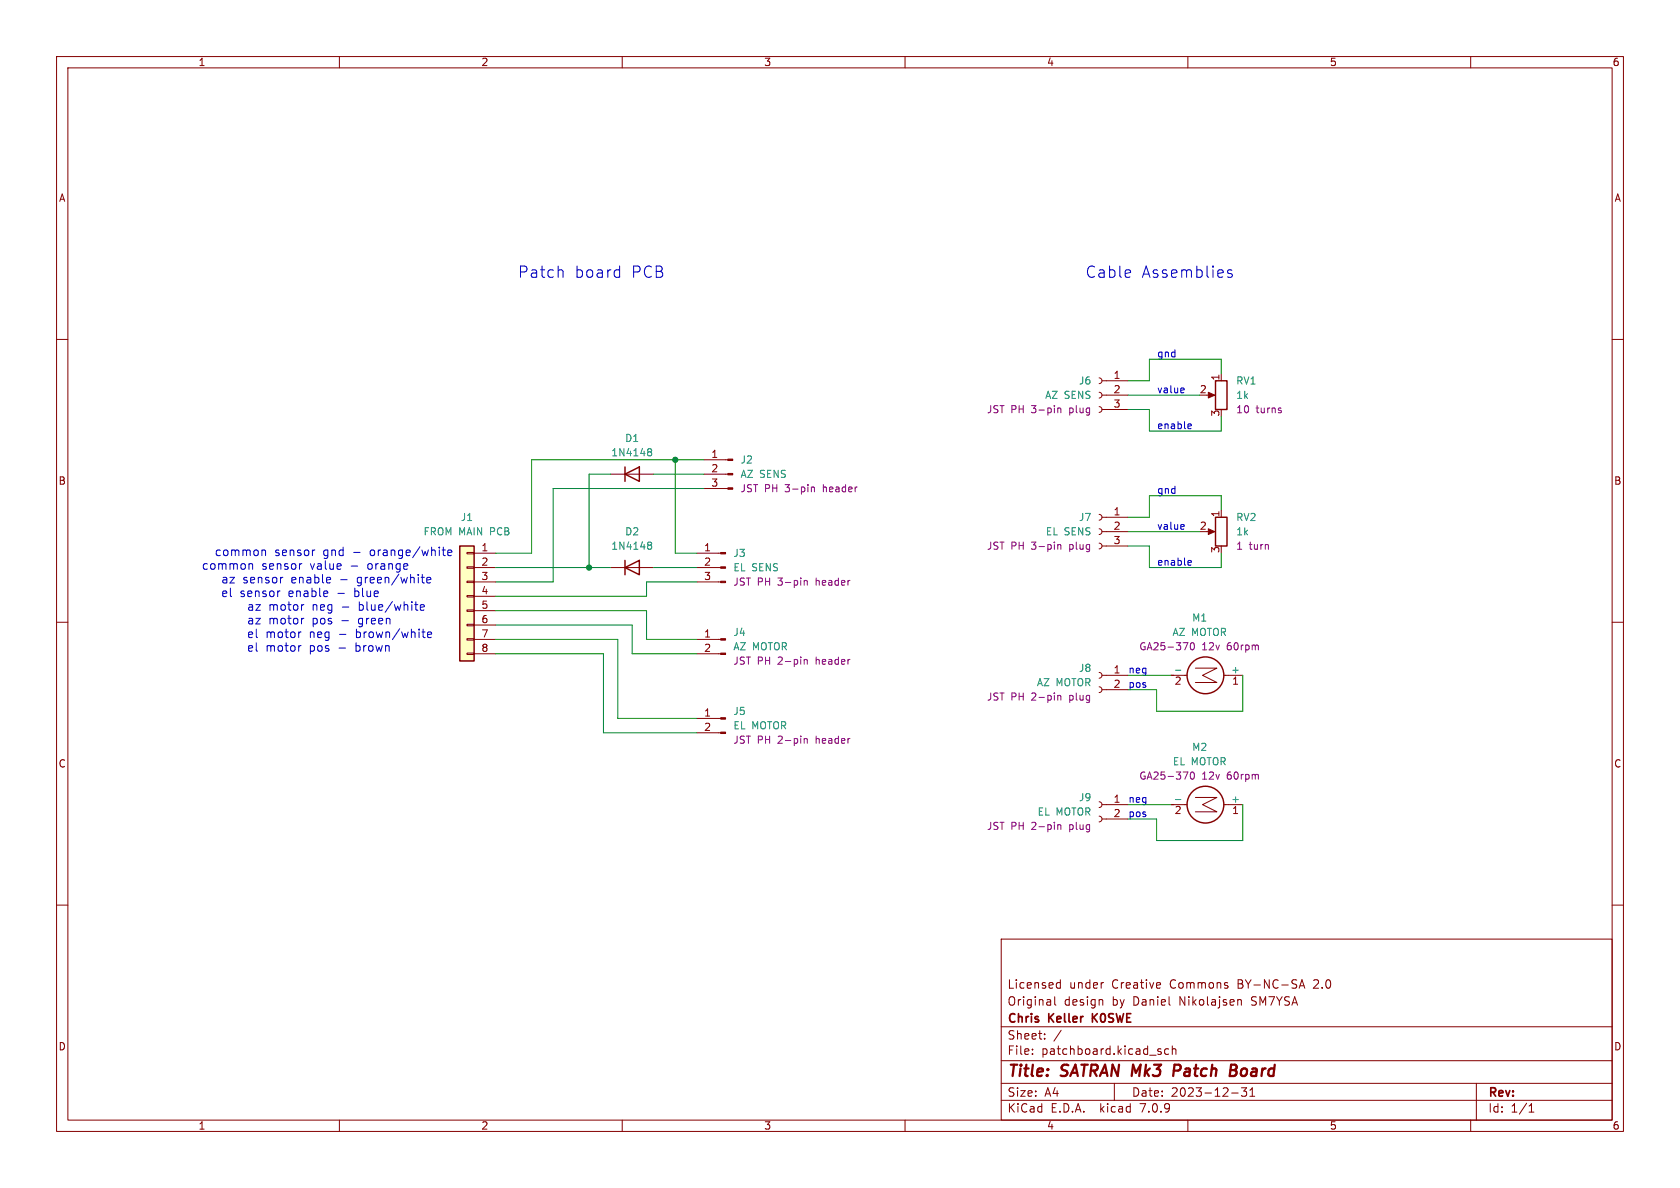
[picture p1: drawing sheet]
<svg xmlns="http://www.w3.org/2000/svg" width="297mm" height="210mm" viewBox="0 0 297 210" stroke-linecap="round" stroke-linejoin="round" font-family="sans-serif">
<g fill="none" stroke="#840000" stroke-width=".18">
<path d="M10 10h277v190h-277zM12 12h273v186h-273zM60 10v2M110 10v2M160 10v2M210 10v2M260 10v2M10 60h2M285 60h2M194.3 71.9l.4 .1 .1 .4-.1 .4-.4 .1M194.3 69.3l.4 .2 .1 .4-.1 .3-.4 .2M194.3 66.8l.4 .2 .1 .3-.1 .4-.4 .1"/>
<path d="M194.8 69.9h4.6M194.8 72.4h4.6M194.8 67.3h4.6M213.4 69.9h1M215.9 66v1.3M82.5 97.7h1.3v.2h-1.3zM83.8 97.8h3.8M107.9 83.8h7.7M123.2 97.8h4.2M124.5 86.4h4.2M124.5 83.8h4.2M124.5 81.3h4.2"/>
<path d="M194.3 96l.4 .2 .1 .3-.1 .4-.4 .1M194.3 93.5l.4 .1 .1 .4-.1 .4-.4 .1M194.3 90.9l.4 .2 .1 .4-.1 .3-.4 .1M194.8 96.5h4.6M194.8 94h4.6M194.8 91.4h4.6M213.4 94h1M215.9 90.2v1.2M10 110h2M82.5 115.4h1.3v.3h-1.3zM82.5 112.9h1.3v.3h-1.3zM82.5 110.4h1.3v.2h-1.3z"/>
<path d="M82.5 107.8h1.3v.3h-1.3zM82.5 105.3h1.3v.2h-1.3zM82.5 102.7h1.3v.3h-1.3zM82.5 100.2h1.3v.3h-1.3zM83.8 100.3h3.8M83.8 102.9h3.8M83.8 115.6h3.8M83.8 113h3.8M83.8 105.4h3.8M83.8 108h3.8M83.8 110.5h3.8M107.9 100.3h7.7"/>
<path d="M123.2 100.3h4.2M123.2 102.9h4.2M123.2 115.6h4.2M123.2 113h4.2M194.3 118.9l.4 .1 .1 .4-.1 .4-.4 .1M194.8 119.4h4.6M207 119.4h2.9M211.3 118.1h3.8l-2.5 1.3 2.5 1.3h-3.8M216.4 119.4h3.3M285 110h2M123.2 129.5h4.2M123.2 127h4.2"/>
<path d="M194.3 121.4l.4 .2 .1 .3-.1 .4-.4 .1M194.8 121.9h4.6M10 160h2M194.3 144.3l.4 .1 .1 .4-.1 .4-.4 .1M194.3 141.7l.4 .2 .1 .4-.1 .3-.4 .1M194.8 144.8h4.6M194.8 142.2h4.6M207 142.2h2.9M211.3 141h3.8l-2.5 1.2 2.5 1.3h-3.8M216.4 142.2h3.3M285 160h2M177 166h108v32h-108z"/>
<path d="M186.5 176.2v1.3l.2 .2M186.9 174.6h.6M186.9 173.8h.6M187.5 173.2v1.5M194.7 176.7l.3 .2v.8M195 173.7h.1M205 173.7l.2 .4-.7 .1M205.1 174.6l-.1 .1M218.9 176.8h.5l.1 .9M229.7 174.7l.5-1.5 .5 1.5M229.8 174.3h.7M60 198v2"/>
<path d="M110 198v2M160 198v2M177 194.5h108M177 191.5h108M177 187.5h108M177 181.5h108M182.5 186.3v.1M182.5 185.5v.1M184.7 183.6v.1M184.7 182.8v.1M187.6 182.1l-1.3 2M197 191.5v3"/>
<path d="M204.9 185.4l.3 .1M204.9 185.9l.3 .1 .1 .2-.2 .2h-.3M206.6 185.5l-.4-.1-.3 .3v.4l.1 .2h.6M207.2 185.5l.3-.1 .3 .1 .1 .9M207.2 184.9v1.5M210 198v2M217.7 193.2h1.2M219.5 192.3h.9l-.5 .6 .4 .1v.7l-.2 .1h-.4l-.2-.1M221 193.8h.8M221 192.7l.4-.4v1.5M260 198v2M261 191.5v6.5"/>
<path d="M270.3 196.6h.9M270.3 195.5l.4-.4v1.5"/>
</g>
<path d="M208.4 188.2h-.8l-.2 2M208.5 189.2l-1 .1M217.5 189.2h.7M217.6 188.2h.7a.49 .49 0 0 1 .3 .5 .49 .49 0 0 1-.4 .5M218.2 189.2l.3 .1a.58 .58 0 0 1-.3 .9h-.8" fill="none" stroke="#840000" stroke-width=".4"/>
<path d="M193.1 179.2v1.5M194 179.2l-.9 .8" fill="none" stroke="#840000" stroke-width=".3"/>
<g fill="none" stroke="#840084" stroke-width=".18">
<path d="M187 72.1v.9M187 72.2l.2-.1 .3 .1v.8M226.5 72.6v.3M143.4 86.1v.8M143.4 86.2l.2-.1 .3 .1 .1 .7M187 96.3v.8M187 96.4l.2-.1h.3v.8M142.2 102.6v.8M142.2 116.6v.8M142.2 102.7l.2-.1 .3 .1v.7M142.2 116.7l.2-.1h.3v.8M209.2 113.6h.8l-.5 1.3"/>
<path d="M210.5 113.7l.2-.1a.68 .68 0 0 1 .5 .6 .68 .68 0 0 1-.5 .7l-.2-.1-.1-.4zM142.2 130.5v.9M142.2 130.7l.2-.2 .3 .1v.8M187 122.9v.9M187 123l.2-.1 .3 .1v.8M209.2 136.5h.8l-.5 1.2M210.5 136.6l.2-.1a.68 .68 0 0 1 .5 .6 .68 .68 0 0 1-.5 .6l-.2-.1-.1-.3zM187 145.8v.8M187 145.9l.2-.1h.3v.8"/>
</g>
<g fill="#840000" stroke="#840000" stroke-width=".18">
<path d="M128.7 86.2h.8v.3h-.8z"/>
<path d="M128.7 83.7h.8v.2h-.8z"/>
<path d="M128.7 81.2h.8v.2h-.8z"/>
<path d="M127.4 102.7h.9v.3h-.9z"/>
<path d="M127.4 100.2h.9v.3h-.9z"/>
<path d="M127.4 97.7h.9v.2h-.9z"/>
<path d="M213.6 69.3l1.2 .6-1.2 .5z"/>
<path d="M127.4 129.4h.9v.3h-.9z"/>
<path d="M127.4 126.9h.9v.2h-.9z"/>
<path d="M127.4 115.4h.9v.3h-.9z"/>
<path d="M127.4 112.9h.9v.3h-.9z"/>
<path d="M213.6 93.5l1.2 .5-1.2 .5z"/>
</g>
<g fill="none" stroke="#840000" stroke-width=".25">
<path d="M214.9 67.3h2v5.1h-2zM81.3 96.5h2.5v20.3h-2.5zM110.5 83.8l2.5-1.2v2.5zM110.5 82.6v2.5M110.5 99.1v2.5M214.9 91.4h2v5.1h-2zM110.5 100.3l2.5-1.2v2.5z"/>
<circle cx="213.1" cy="119.4" r="3.3"/>
<circle cx="213.1" cy="142.2" r="3.3"/>
</g>
<path d="M114.6 79.4l.4-.1 .1 .1 .1 .2-.2 .3M114.6 79.8l.1 .1M114.7 79.9h.3M114.7 79.9h-.1M115 79.9l.2 .2-.1 .4-.1 .1-.4-.1M114.6 96.3l.1 .1M114.6 95.9l.4-.1 .1 .2 .1 .1-.2 .3M114.7 96.4h.3M114.7 96.4h-.1M115 96.4l.2 .2-.1 .4-.1 .1-.4-.1M207.8 118.5h1M207.8 141.3h1" fill="none" stroke="#008484" stroke-width=".18"/>
<path d="M81.3 96.5h2.5v20.3h-2.5z" fill="#ffffc2" stroke="#ffffc2" stroke-width=".18"/>
<g fill="none" stroke="#0000c2" stroke-width=".18">
<path d="M99.3 47.7l.2 .3v1M109.3 47.7l.2 .1M109.5 47v2M109.5 48.9l-.2 .1M217.8 47.8l-.5-.1-.3 .3 .1 .3 .7 .2 .1 .1-.1 .3-.2 .1-.6-.1M209.2 68.6l.1 .3-.6 .1M209.3 69.4h-.1M210.2 74.9l.4 .1v.2l-.6 .2M210.6 75.7l-.4 .1M44.1 99.7h.5l.1 .9M46.7 97.2l.2 .2v.8M53.4 99.6l-.3 .1"/>
<path d="M78.2 97.2h.5M78.6 98.2h.1M79.2 97.7l.7-.1-.1-.3-.4-.1-.2 .2v.8h.6M209.2 92.7l.1 .3-.6 .1M209.3 93.5l-.1 .1M210.2 99.1h.4v.3l-.6 .1M210.6 99.9h-.4M44 107.4v.4M44 109.8v.4M44 111.8v.8M44 114.2v.9M44.7 112.1l-.8 .1"/>
<path d="M44.7 114.5l-.8 .1M47.2 111.7v1M47.2 114.1v1M47.4 111.7l-.2 .2M47.4 114.1l-.2 .2M47.7 106.9v1M47.7 109.3v1M47.9 106.9l-.2 .1M47.9 109.3l-.2 .1M54.9 111.7v1M54.9 114.1v1.5M54.9 115.1h.4"/>
<path d="M55.3 111.7l-.4 .2M55.3 114.1l-.4 .1M55.4 106.9v1M55.4 109.3v1.5M55.4 110.2l.4 .1M55.8 106.9l-.4 .1M55.8 109.3l-.4 .1M59.9 114.6h1.2M60 112.1h1.2M60.4 109.7h1.2M60.5 107.3h1.2M62.7 104v1.5"/>
<path d="M62.7 105.4l.2 .1M62.9 104.5h-.2M62.9 114.2l.5-.1 .3 .3M62.9 113.6v1.5M63 111.8l.4-.1 .3 .3M63 111.2v1.5M63.2 102.2v.7M63.4 110.7l.4 .1M63.5 107l.4-.1 .3 .3M63.5 106.4v1.5M63.7 114.8l-.3 .3h-.5M63.7 112.4l-.3 .3-.4-.1"/>
<path d="M64.1 109.4l-.4-.1-.3 .3v.4l.1 .2h.6M64.1 110.5l-.1 .2M64.2 107.6l-.3 .3-.4-.1M74.8 106.9l.2 .3-.7 .2M74.9 107.8l-.1 .1M75.4 102.6l.8-.2-.1-.3h-.4l-.3 .2 .1 .7h.6M75.8 111.7l.4 .1 .1 .3-.7 .1M76.2 112.6l-.4 .1"/>
</g>
<g fill="none" stroke="#008400" stroke-width=".18">
<path d="M199.4 72.4h3.8v3.8h12.7v-2.5M199.4 69.9h12.7M215.9 66v-2.5h-12.7v3.8h-3.8M107.9 83.8h-3.8v16.5M115.6 83.8h8.9M119.4 81.3v16.5h3.8M124.5 81.3h-30.5v16.5h-6.4M124.5 86.4h-26.7v16.5h-10.2M199.4 96.5h3.8v3.8h12.7v-2.5M199.4 94h12.7M215.9 90.2v-2.6h-12.7v3.8h-3.8M87.6 110.5h24.2v5.1h11.4"/>
<path d="M87.6 115.6h19.1v13.9h16.5M87.6 113h21.6v14h14M87.6 108h26.7v5h8.9M87.6 100.3h20.3M115.6 100.3h7.6M123.2 102.9h-8.9v2.5h-26.7M199.4 119.4h7.6M219.7 119.4v6.3h-15.2v-3.8h-5.1M199.4 142.2h7.6M219.7 142.2v6.4h-15.2v-3.8h-5.1"/>
</g>
<g fill="#008400" stroke="#008400" stroke-width=".18">
<circle cx="104.1" cy="100.3" r=".46"/>
<circle cx="119.4" cy="81.3" r=".46"/>
</g>
<g font-size="2.8" fill="#0000c2">
<text x="91.4" y="49.3">Patch</text>
<text x="101.5" y="49.3">board</text>
<text x="111.6" y="49.3">PCB</text>
<text x="191.8" y="49.3">Cable</text>
<text x="201.7" y="49.3">Assemblies</text>
</g>
<g font-size="2.8" fill="#840000">
<text x="178" y="190.9">Title:</text>
<text x="187.7" y="190.9">SATRAN Mk3</text>
<text x="209.1" y="190.9">Patch</text>
<text x="219.9" y="190.9">Board</text>
</g>
<g font-size="2.1" fill="#0000c2">
<text x="35.6" y="100.8">common</text>
<text x="38.2" y="98.4">common</text>
<text x="46.2" y="100.8">sensor</text>
<text x="48.8" y="98.4">sensor</text>
<text x="54.9" y="100.8">value</text>
<text x="57.5" y="98.4">gnd</text>
<text x="62.1" y="100.8">-</text>
<text x="62.8" y="98.4">-</text>
<text x="65.3" y="100.8">orange</text>
<text x="66" y="98.4">orange/white</text>
<text x="39.5" y="103.2">az</text>
<text x="39.5" y="105.7">el</text>
<text x="42.8" y="105.7">sensor</text>
<text x="43.3" y="103.2">sensor</text>
<text x="51.5" y="105.7">enable</text>
<text x="52" y="103.2">enable</text>
<text x="60.2" y="105.7">-</text>
<text x="60.7" y="103.2">-</text>
<text x="63.4" y="105.7">blue</text>
<text x="63.9" y="103.2">green/white</text>
<text x="44.7" y="108.1">az</text>
<text x="44.7" y="110.5">az</text>
<text x="44.7" y="112.9">el</text>
<text x="48" y="112.9">motor</text>
<text x="48.5" y="108.1">motor</text>
<text x="48.5" y="110.5">motor</text>
<text x="55.8" y="112.9">neg</text>
<text x="56.3" y="108.1">neg</text>
<text x="56.3" y="110.5">pos</text>
<text x="64.3" y="112.9">brown/white</text>
<text x="64.7" y="110.5">green</text>
<text x="64.8" y="108.1">blue/white</text>
<text x="44.7" y="115.3">el</text>
<text x="48" y="115.3">motor</text>
<text x="55.8" y="115.3">pos</text>
<text x="64.2" y="115.3">brown</text>
</g>
<g font-size="2.1" fill="#840000">
<text x="178" y="178">Original</text>
<text x="178" y="175">Licensed</text>
<text x="188.1" y="178">design</text>
<text x="189" y="175">under</text>
<text x="196.6" y="175">Creative</text>
<text x="196.7" y="178">by</text>
<text x="200.5" y="178">Daniel</text>
<text x="207" y="175">Commons</text>
<text x="208.8" y="178">Nikolajsen</text>
<text x="219.1" y="175">BY-NC-SA</text>
<text x="221.6" y="178">SM7YSA</text>
<text x="232.6" y="175">2.0</text>
<text x="178" y="184">Sheet:</text>
<text x="178" y="181.2">Chris</text>
<text x="185.5" y="181.2">Keller</text>
<text x="193.8" y="181.2">K0SWE</text>
<text x="178" y="186.7">File:</text>
<text x="184.1" y="186.7">patchboard.kicad_sch</text>
<text x="178" y="196.9">KiCad</text>
<text x="178" y="194.1">Size:</text>
<text x="184.7" y="194.1">A4</text>
<text x="185.7" y="196.9">E.D.A.</text>
<text x="194.6" y="196.9">kicad</text>
<text x="200" y="194.1">Date:</text>
<text x="201.8" y="196.9">7.0.9</text>
<text x="207" y="194.1">2023-12-31</text>
<text x="263" y="194.3">Rev:</text>
<text x="263" y="196.9">Id:</text>
<text x="267.1" y="196.9">1/1</text>
</g>
<g font-size="1.8" fill="#840000">
<text x="35" y="11.9">1</text>
<text x="85" y="11.9">2</text>
<text x="135" y="11.9">3</text>
<text x="185" y="11.9">4</text>
<text x="235" y="11.9">5</text>
<text x="285" y="11.9">6</text>
<text x="10.3" y="35.9">A</text>
<text x="285.3" y="35.9">A</text>
<text x="196.8" y="67.1">1</text>
<text x="196.8" y="69.6">2</text>
<text x="212" y="69.6">2</text>
<text x="215.6" y="67.4" transform="rotate(-90 215.6 67.4)">1</text>
<text x="196.8" y="72.1">3</text>
<text x="215.6" y="73.7" transform="rotate(-90 215.6 73.7)">3</text>
<text x="125.7" y="81">1</text>
<text x="125.7" y="83.6">2</text>
<text x="10.3" y="85.9">B</text>
<text x="125.7" y="86.1">3</text>
<text x="285.3" y="85.9">B</text>
<text x="196.8" y="91.2">1</text>
<text x="196.8" y="93.7">2</text>
<text x="212" y="93.7">2</text>
<text x="215.6" y="91.5" transform="rotate(-90 215.6 91.5)">1</text>
<text x="85" y="97.5">1</text>
<text x="85" y="100.1">2</text>
<text x="124.4" y="97.5">1</text>
<text x="124.4" y="100.1">2</text>
<text x="196.8" y="96.3">3</text>
<text x="215.6" y="97.9" transform="rotate(-90 215.6 97.9)">3</text>
<text x="85" y="102.6">3</text>
<text x="85" y="105.2">4</text>
<text x="85" y="107.7">5</text>
<text x="124.4" y="102.6">3</text>
<text x="85" y="110.2">6</text>
<text x="85" y="112.8">7</text>
<text x="124.4" y="112.8">1</text>
<text x="85" y="115.3">8</text>
<text x="124.4" y="115.3">2</text>
<text x="196.8" y="119.1">1</text>
<text x="196.8" y="121.7">2</text>
<text x="207.6" y="121.4">2</text>
<text x="217.7" y="121.4">1</text>
<text x="124.4" y="126.7">1</text>
<text x="124.4" y="129.3">2</text>
<text x="10.3" y="135.9">C</text>
<text x="285.3" y="135.9">C</text>
<text x="196.8" y="142">1</text>
<text x="196.8" y="144.5">2</text>
<text x="207.6" y="144.2">2</text>
<text x="217.7" y="144.2">1</text>
<text x="10.3" y="185.9">D</text>
<text x="285.3" y="185.9">D</text>
<text x="35" y="199.9">1</text>
<text x="85" y="199.9">2</text>
<text x="135" y="199.9">3</text>
<text x="185" y="199.9">4</text>
<text x="235" y="199.9">5</text>
<text x="285" y="199.9">6</text>
</g>
<g font-size="1.8" fill="#0000c2">
<text x="204.5" y="63.3">gnd</text>
<text x="204.5" y="69.6">value</text>
<text x="204.5" y="76">enable</text>
<text x="204.5" y="87.4">gnd</text>
<text x="204.5" y="93.7">value</text>
<text x="204.5" y="100.1">enable</text>
<text x="199.4" y="119.1">neg</text>
<text x="199.4" y="121.7">pos</text>
<text x="199.4" y="142">neg</text>
<text x="199.4" y="144.5">pos</text>
</g>
<g font-size="1.8" fill="#008484">
<text x="184.7" y="70.7">AZ SENS</text>
<text x="190.7" y="68.2">J6</text>
<text x="218.4" y="68.2">RV1</text>
<text x="218.4" y="70.7">1k</text>
<text x="108" y="80.9">1N4148</text>
<text x="110.4" y="78.3">D1</text>
<text x="130.8" y="82.1">J2</text>
<text x="130.8" y="84.7">AZ SENS</text>
<text x="74.8" y="94.8">FROM MAIN PCB</text>
<text x="81.4" y="92.3">J1</text>
<text x="110.4" y="94.8">D2</text>
<text x="184.8" y="94.8">EL SENS</text>
<text x="190.7" y="92.3">J7</text>
<text x="218.4" y="92.3">RV2</text>
<text x="218.4" y="94.8">1k</text>
<text x="108" y="97.4">1N4148</text>
<text x="129.5" y="98.7">J3</text>
<text x="129.5" y="101.2">EL SENS</text>
<text x="129.5" y="112.6">J4</text>
<text x="207.2" y="112.6">AZ MOTOR</text>
<text x="210.7" y="110.1">M1</text>
<text x="129.5" y="115.2">AZ MOTOR</text>
<text x="190.7" y="119">J8</text>
<text x="217.6" y="119.1">+</text>
<text x="183.2" y="121.5">AZ MOTOR</text>
<text x="129.5" y="126.6">J5</text>
<text x="129.5" y="129.1">EL MOTOR</text>
<text x="207.2" y="135.5">EL MOTOR</text>
<text x="210.7" y="132.9">M2</text>
<text x="190.7" y="141.8">J9</text>
<text x="217.6" y="142">+</text>
<text x="183.3" y="144.4">EL MOTOR</text>
</g>
<g font-size="1.8" fill="#840084">
<text x="174.4" y="73.3">JST PH</text>
<text x="182.5" y="73.3">3-pin</text>
<text x="189.3" y="73.3">plug</text>
<text x="218.4" y="73.3">10</text>
<text x="222" y="73.3">turns</text>
<text x="130.8" y="87.2">JST PH</text>
<text x="138.9" y="87.2">3-pin</text>
<text x="145.8" y="87.2">header</text>
<text x="174.4" y="97.4">JST PH</text>
<text x="182.5" y="97.4">3-pin</text>
<text x="189.3" y="97.4">plug</text>
<text x="218.4" y="97.4">1</text>
<text x="220.8" y="97.4">turn</text>
<text x="129.5" y="103.7">JST PH</text>
<text x="137.6" y="103.7">3-pin</text>
<text x="144.5" y="103.7">header</text>
<text x="129.5" y="117.7">JST PH</text>
<text x="137.6" y="117.7">2-pin</text>
<text x="144.5" y="117.7">header</text>
<text x="201.3" y="115.2">GA25-370</text>
<text x="212.5" y="115.2">12v</text>
<text x="217" y="115.2">60rpm</text>
<text x="174.4" y="124.1">JST PH</text>
<text x="182.5" y="124.1">2-pin</text>
<text x="189.3" y="124.1">plug</text>
<text x="129.5" y="131.7">JST PH</text>
<text x="137.6" y="131.7">2-pin</text>
<text x="144.5" y="131.7">header</text>
<text x="201.3" y="138">GA25-370</text>
<text x="212.5" y="138">12v</text>
<text x="217" y="138">60rpm</text>
<text x="174.4" y="146.9">JST PH</text>
<text x="182.5" y="146.9">2-pin</text>
<text x="189.3" y="146.9">plug</text>
</g>
</svg>
